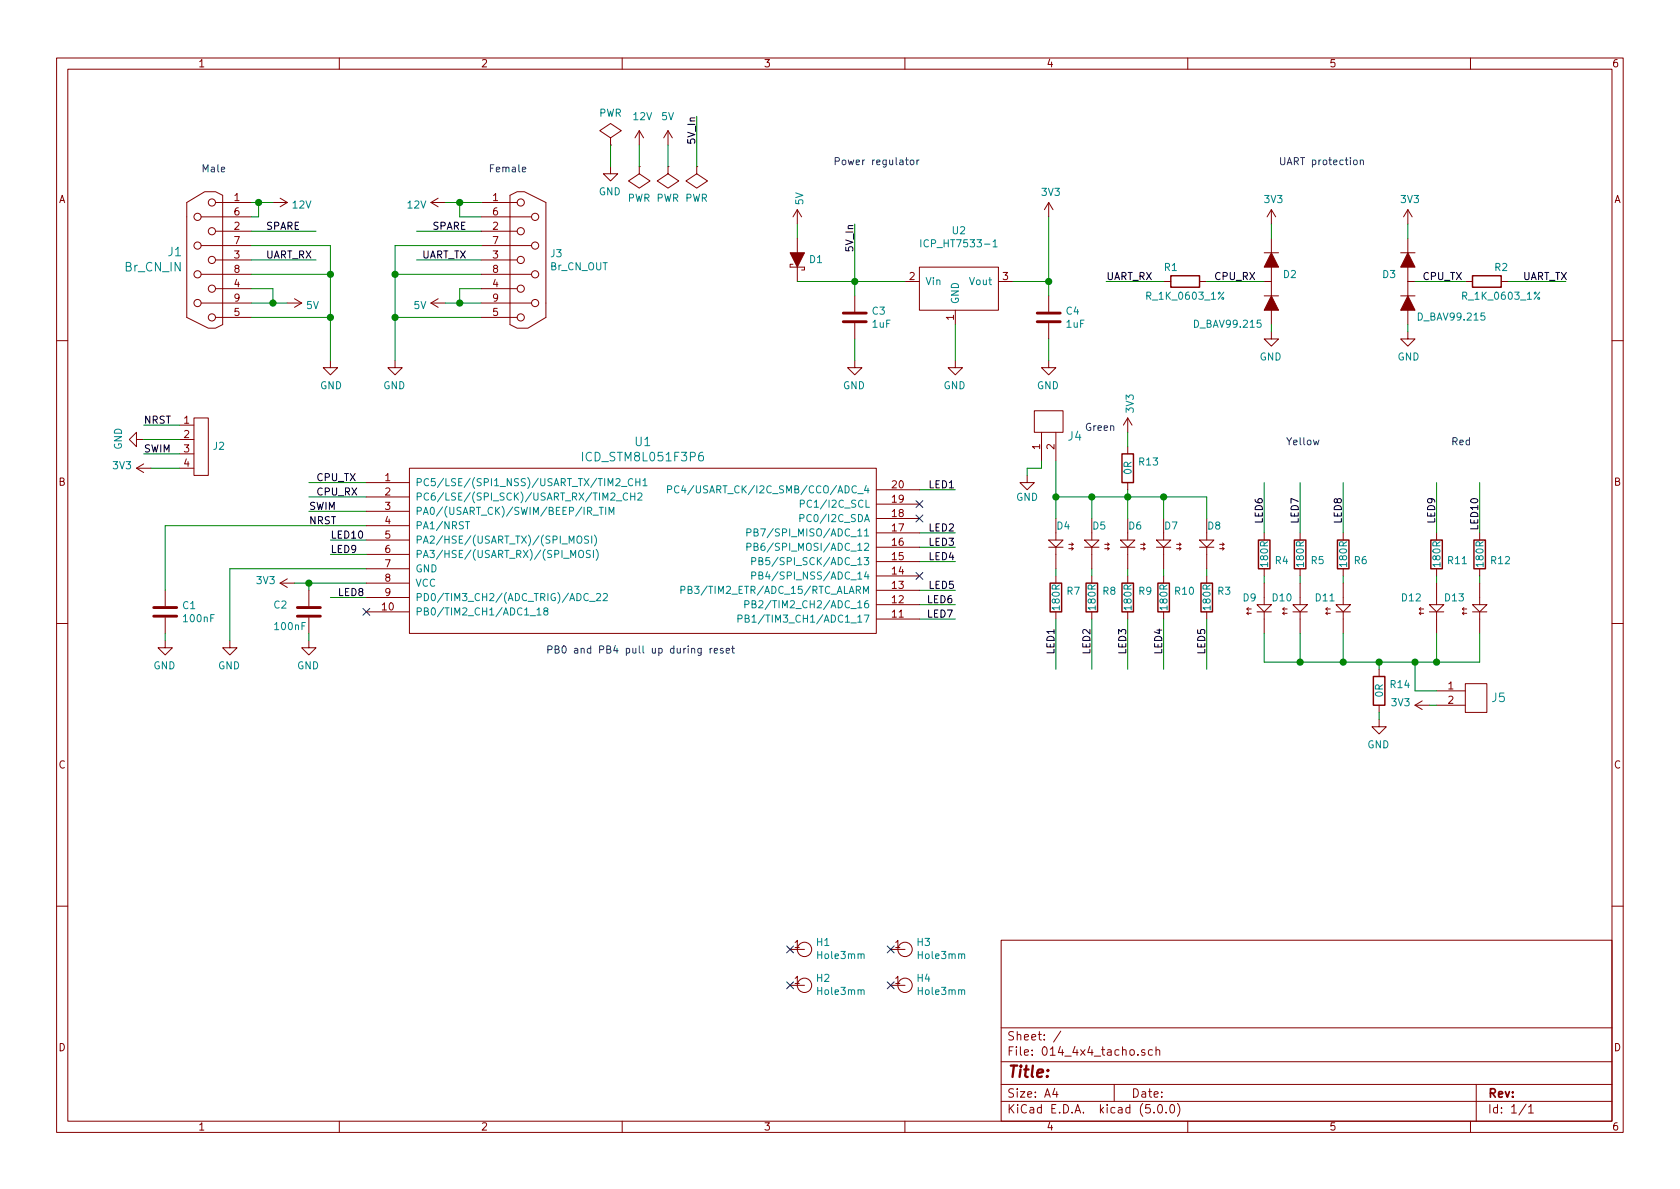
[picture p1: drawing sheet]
<svg xmlns="http://www.w3.org/2000/svg" width="297mm" height="210mm" viewBox="0 0 297 210" stroke-linecap="round" stroke-linejoin="round" font-family="sans-serif">
<g fill="none" stroke="#840000" stroke-width=".18">
<path d="M10 10.3h277v189.9h-277zM12 12.2h273v186.1h-273zM60 10.3v1.9M110 10.3v1.9M160 10.3v1.9M210 10.3v1.9M260 10.3v1.9M33 35.8l3.2-1.9h1.9l1.3 .6v22.9l-1.3 .6h-1.3l-3.8-1.9zM35.6 38.3h8.8M38.1 35.8h6.3M48.3 35.8h2.5M49.5 35l1.3 .8"/>
<path d="M50.8 35.8l-1.3 .8M76.2 35.8h2.5M76.2 35.8l1.3 .8M77.5 35l-1.3 .8M85.1 35.8h6.3M85.1 38.3h8.9M90.2 34.5l1.2-.6h1.3l3.8 1.9v20.3l-3.2 1.9h-1.9l-1.2-.6zM107.9 29.5v1.2h-1.2l1.2 1.3 1.3-1.3h-1.3M107.9 24.4l2-1.3-2-1.3-1.9 1.3 1.9 1.3v1.2M107.9 25.6h.1M113 29.5v1.2l1.9 1.3-1.9 1.3-1.9-1.3 1.9-1.3M113 29.5h.1"/>
<path d="M113 23.1l-.7 1.3M113 23.1v2.5M113 23.1l.8 1.3M118.1 29.5v1.2l1.9 1.3-1.9 1.3-1.9-1.3 1.9-1.3M118.1 29.5h.1M118.1 23.1l-.8 1.3M118.1 23.1v2.5M118.1 23.1l.8 1.3M123.2 29.5v1.2l1.9 1.3-1.9 1.3-1.9-1.3 1.9-1.3M123.2 29.5h.1M141 37.1l-.8 1.2M141 37.1v2.5"/>
<path d="M141 37.1l.7 1.2M185.4 35.8l-.7 1.3M185.4 35.8v2.5M185.4 35.8l.8 1.3M224.8 37.1v2.5M224.8 37.1l-.8 1.2M224.8 37.1l.8 1.2M248.9 37.1v2.5M248.9 37.1l-.7 1.2M248.9 37.1l.8 1.2M35.6 43.4h8.8M35.6 48.5h8.8"/>
<path d="M35.6 53.6h8.8M38.1 40.9h6.3M38.1 46h6.3M38.1 51h6.3M38.1 56.1h6.3M50.8 53.6h2.5M52.1 52.8l1.2 .8M53.3 53.6l-1.2 .8M76.2 53.6h2.5M76.2 53.6l1.3 .8M77.5 52.8l-1.3 .8M85.1 40.9h6.3"/>
<path d="M85.1 43.4h8.9M85.1 46h6.3M85.1 48.5h8.9M85.1 51h6.3M85.1 53.6h8.9M85.1 56.1h6.3M140.2 46.7h-.5v.5h2.5v.5h-.5M141 42.2v2.5M141 47.2v2.6M151.1 52.3v2.8M151.1 57.1v2.8M160 49.8h2.6"/>
<path d="M162.6 47.2h13.9v7.7h-13.9zM168.9 54.9v2.5M176.5 49.8h2.6M185.4 52.3v2.8M185.4 57.1v2.8M205.7 49.8h1.3M212.1 49.8h1.3M223.5 44.7h2.6M223.5 52.3h2.6M223.5 49.8h1.3M224.8 58.7v1.2h-1.3l1.3 1.3 1.3-1.3h-1.3M224.8 42.2v2.5"/>
<path d="M224.8 47.2v5.1M224.8 54.9v2.5M247.6 44.7h2.6M247.6 52.3h2.6M248.9 58.7v1.2h1.3l-1.3 1.3-1.3-1.3h1.3M248.9 49.8h1.3M248.9 42.2v2.5M248.9 47.2v5.1M248.9 54.9v2.5M259.1 49.8h1.2M265.4 49.8h1.3M10 60.2h2"/>
<path d="M24.1 77.7v1.3l-1.2-1.3 1.2-1.3v1.3h1.3M31.7 75.2h2.6M31.7 77.7h2.6M34.3 73.9h2.5v10.2h-2.5zM58.4 63.7v1.3h1.3l-1.3 1.3-1.3-1.3h1.3M69.8 63.7v1.3h-1.2l1.2 1.3 1.3-1.3h-1.3M151.1 63.7v1.3h-1.2l1.2 1.3 1.3-1.3h-1.3M168.9 63.7v1.3h-1.3l1.3 1.3 1.3-1.3h-1.3M182.9 72.6h5.1v3.8h-5.1zM184.1 76.4v5.1M185.4 63.7v1.3h-1.3l1.3 1.3 1.3-1.3h-1.3M186.7 76.4v5.1"/>
<path d="M199.4 73.9l-.8 1.3M199.4 73.9v2.5M199.4 79v1.3M199.4 73.9l.8 1.3M285 60.2h2M24.1 82.8l1.3 .8M24.1 82.8h2.6M25.4 82l-1.3 .8M31.7 82.8h2.6M31.7 80.3h2.6M64.8 85.3h7.6M64.8 87.9h7.6"/>
<path d="M64.8 90.4h7.6M64.8 93h7.6M64.8 95.5h7.6M64.8 98h7.6M72.4 82.8h82.5v29.2h-82.5zM154.9 96.8h7.7M154.9 99.3h7.7M154.9 94.2h7.7M154.9 91.7h7.7M154.9 89.1h7.7M154.9 86.6h7.7M181.6 84.1v1.2h-1.3l1.3 1.3 1.3-1.3h-1.3"/>
<path d="M185.4 95.5h2.6l-1.3 1.3zM185.4 96.8h2.6M186.7 91.7v3.8M186.7 96.8v3.8M189 97h.7M189 96.3h.7M189.5 96.8l.2 .2M189.5 96l.2 .3M189.7 97l-.2 .3M189.7 96.3l-.2 .2M191.8 95.5h2.5l-1.3 1.3zM191.8 96.8h2.5"/>
<path d="M193 91.7v3.8M193 96.8v3.8M195.3 97h.8M195.3 96.3h.8M195.8 96.8l.3 .2M195.8 96l.3 .3M196.1 97l-.3 .3M196.1 96.3l-.3 .2M198.1 95.5h2.6l-1.3 1.3zM198.1 96.8h2.6M199.4 85.3v1.3M199.4 91.7v3.8"/>
<path d="M199.4 96.8v3.8M201.7 97h.7M201.7 96.3h.7M202.2 96.8l.2 .2M202.2 96l.2 .3M202.4 97l-.2 .3M202.4 96.3l-.2 .2M204.5 95.5h2.5l-1.3 1.3zM204.5 96.8h2.5M205.7 91.7v3.8M205.7 96.8v3.8M208 97h.8"/>
<path d="M208 96.3h.8M208.5 96.8l.3 .2M208.5 96l.3 .3M208.8 97l-.3 .3M208.8 96.3l-.3 .2M212.1 95.5h2.5l-1.2 1.3zM212.1 96.8h2.5M213.4 91.7v3.8M213.4 96.8v3.8M215.6 97h.8M215.6 96.3h.8M216.2 96.8l.2 .2"/>
<path d="M216.2 96l.2 .3M216.4 97l-.2 .3M216.4 96.3l-.2 .2M223.5 94.2v1.3M229.9 94.2v1.3M237.5 94.2v1.3M254 94.2v1.3M261.6 94.2v1.3M10 110.3h2M29.2 113.3v1.2h-1.3l1.3 1.3 1.3-1.3h-1.3M29.2 104.4v2.8M29.2 109.2v2.8"/>
<path d="M40.6 113.3v1.2h-1.2l1.2 1.3 1.3-1.3h-1.3M49.5 103.1l1.3 .8M49.5 103.1h2.6M50.8 102.4l-1.3 .7M54.6 113.3v1.2h-1.3l1.3 1.3 1.3-1.3h-1.3M54.6 104.4v2.8M54.6 109.2v2.8M64.8 103.1h7.6M64.8 108.2h7.6M64.8 100.6h7.6M64.8 105.7h7.6M154.9 109.5h7.7"/>
<path d="M154.9 106.9h7.7M154.9 104.4h7.7M154.9 101.8h7.7M186.7 101.8v1.3M186.7 108.2v1.3M193 101.8v1.3M193 108.2v1.3M199.4 101.8v1.3M199.4 108.2v1.3M205.7 101.8v1.3M205.7 108.2v1.3M213.4 101.8v1.3"/>
<path d="M213.4 108.2v1.3M220.5 108.5h.7M220.5 107.7h.7M220.5 108.5l.2 .2M220.5 107.7l.2 .2M220.7 108.2l-.2 .3M220.7 107.4l-.2 .3M222.2 106.9h2.6l-1.3 1.3zM222.2 108.2h2.6M223.5 100.6v1.2M223.5 103.1v3.8M223.5 108.2v3.8"/>
<path d="M226.8 108.5h.8M226.8 107.7h.8M226.8 108.5l.3 .2M226.8 107.7l.3 .2M227.1 108.2l-.3 .3M227.1 107.4l-.3 .3M228.6 106.9h2.5l-1.2 1.3zM228.6 108.2h2.5M229.9 100.6v1.2M229.9 103.1v3.8M229.9 108.2v3.8M234.4 108.5h.8"/>
<path d="M234.4 107.7h.8M234.4 108.5l.3 .2M234.4 107.7l.3 .2M234.7 108.2l-.3 .3M234.7 107.4l-.3 .3M236.2 106.9h2.6l-1.3 1.3zM236.2 108.2h2.6M237.5 100.6v1.2M237.5 103.1v3.8M237.5 108.2v3.8M243.8 118.4v1.2M251 108.5h.7"/>
<path d="M251 107.7h.7M251 108.5l.2 .2M251 107.7l.2 .2M251.2 108.2l-.2 .3M251.2 107.4l-.2 .3M252.7 106.9h2.6l-1.3 1.3zM252.7 108.2h2.6M254 100.6v1.2M254 103.1v3.8M254 108.2v3.8M258.6 108.5h.7M258.6 107.7h.7"/>
<path d="M258.6 108.5l.2 .2M258.6 107.7l.2 .2M258.8 108.2l-.2 .3M258.8 107.4l-.2 .3M260.3 106.9h2.6l-1.3 1.3zM260.3 108.2h2.6M261.6 100.6v1.2M261.6 103.1v3.8M261.6 108.2v3.8M285 110.3h2M243.8 127.2v1.3h-1.2l1.2 1.3 1.3-1.3h-1.3M243.8 124.7v1.3"/>
<path d="M250.2 124.7h2.5M250.2 124.7l1.3 .8M251.5 123.9l-1.3 .8M254 122.2h5.1M254 124.7h5.1M259.1 120.9h3.8v5.1h-3.8zM10 160.2h2M139.7 167.9h2.5M139.7 174.2h2.5M157.5 167.9h2.5M157.5 174.2h2.5M177 166.3h108v32h-108z"/>
<path d="M285 160.2h2M60 198.3v1.9M110 198.3v1.9M160 198.3v1.9M177 194.8h108M177 191.8h108M177 187.8h108M177 181.8h108M186.5 192.5l-.4 1h1M186.8 193v1M187.6 182.3l-1.3 2M197 191.8v3"/>
<path d="M201.2 186.5v.1M202.4 185.7a.37 .37 0 0 0-.6 .1l.1 .2 .5 .2 .1 .1-.2 .3-.5-.1M203.8 185.7l-.5-.1-.3 .3 .2 .6h.6M204 196.7v.1M204.4 185.7h.1a.37 .37 0 0 1 .6 .1v.8M204.4 185.1v1.5M204.8 195.5l.4-.2a.94 .94 0 0 1 0 1.5 .79 .79 0 0 1-.4-1.3zM206.2 196.7v.1M207 195.4l.3-.1a.94 .94 0 0 1 0 1.5 .82 .82 0 0 1-.3-1.4zM208.2 195.1a1.71 1.71 0 0 1 0 2.3M210 198.3v1.9M260 198.3v1.9"/>
<path d="M261 191.8v6.5M269.8 195.2l-1.2 2M270.3 195.8l.4-.5v1.5M270.3 196.8h.8"/>
<circle cx="34.9" cy="38.3" r=".63"/>
<circle cx="37.5" cy="35.8" r=".63"/>
<circle cx="92.1" cy="35.8" r=".63"/>
<circle cx="94.6" cy="38.3" r=".63"/>
<circle cx="34.9" cy="53.6" r=".63"/>
<circle cx="34.9" cy="43.4" r=".63"/>
<circle cx="34.9" cy="48.5" r=".63"/>
<circle cx="37.5" cy="56.1" r=".63"/>
<circle cx="37.5" cy="51" r=".63"/>
<circle cx="37.5" cy="46" r=".63"/>
<circle cx="37.5" cy="40.9" r=".63"/>
<circle cx="92.1" cy="46" r=".63"/>
<circle cx="92.1" cy="56.1" r=".63"/>
<circle cx="92.1" cy="40.9" r=".63"/>
<circle cx="92.1" cy="51" r=".63"/>
<circle cx="94.6" cy="53.6" r=".63"/>
<circle cx="94.6" cy="43.4" r=".63"/>
<circle cx="94.6" cy="48.5" r=".63"/>
<circle cx="142.2" cy="174.2" r="1.27"/>
<circle cx="142.2" cy="167.9" r="1.27"/>
<circle cx="160" cy="174.2" r="1.27"/>
<circle cx="160" cy="167.9" r="1.27"/>
</g>
<g fill="none" stroke="#0000c2" stroke-width=".18">
<path d="M92.4 30l.6-.1-.1-.3h-.4l-.1 .1v.6h.5M160.1 28.3h.5M160.3 27.9v1.1l.3 .1M161 28.4l.2-.1 .3 .1 .1 .5-.1 .2h-.3l-.2-.1zM162.1 28.3v.8M162.5 28.3l-.4 .2M239.4 28.3h.3l.3 .2-.1 .6h-.4l-.1-.1zM240.5 28.4l.2-.1h.3l.1 .8M240.5 28.3v.8M232.2 77.8l.3 .9 .2-.7 .3 .7 .2-.9M124 114.6l-.1 1.2-.2 .1-.3-.1M124 114.7l-.4-.1-.2 .3 .1 .5h.5"/>
<path d="M125.6 114.6v.9M125.9 114.6l-.3 .3M126.3 115.1l.6-.1-.1-.3-.3-.1-.2 .2v.6h.5M127.8 114.7l-.2-.1-.2 .2v.2l.4 .1v.3h-.4M128.4 115.1l.6-.1-.1-.3-.3-.1-.2 .2v.6h.5M129.4 114.6h.4M129.5 114.2v1.1l.3 .2"/>
</g>
<g fill="none" stroke="#008400" stroke-width=".18">
<path d="M44.4 35.8h3.9M45.7 35.8v2.5h-1.3M78.7 35.8h6.4M81.3 35.8v2.5h3.8M107.9 25.6v3.9M113 25.6v3.9M118.1 25.6v3.9M123.2 20.6v8.9M141 39.6v2.6M151.1 39.6v12.7M185.4 38.3v14M224.8 39.6v2.6"/>
<path d="M248.9 39.6v2.6M44.4 53.6h6.4M44.4 51h3.9v2.6M44.4 40.9h11.5M44.4 43.4h14v20.3M44.4 48.5h14M44.4 46h11.5M44.4 56.1h14M69.8 48.5h15.3M69.8 56.1h15.3M73.7 40.9h11.4M73.7 46h11.4"/>
<path d="M78.7 53.6h6.4M85.1 51h-3.8v2.6M85.1 43.4h-15.3v20.3M141 49.8h19M151.1 59.9v3.8M168.9 57.4v6.3M179.1 49.8h6.3M185.4 59.9v3.8M195.6 49.8h10.1M213.4 49.8h10.1M224.8 57.4v1.3M248.9 57.4v1.3"/>
<path d="M250.2 49.8h8.9M266.7 49.8h10.2M25.4 75.2h6.3M25.4 77.7h6.3M199.4 76.4v2.6M25.4 80.3h6.3M26.7 82.8h5M54.6 85.3h10.2M54.6 87.9h10.2M54.6 90.4h10.2M58.4 95.5h6.4M58.4 98h6.4"/>
<path d="M64.8 93h-35.6v11.4M162.6 94.2h6.3M162.6 86.6h6.3M162.6 96.8h6.3M162.6 99.3h6.3M184.1 81.5v1.3h-2.5v1.3M186.7 87.9h26.7v3.8M186.7 81.5v10.2M193 87.9v3.8M199.4 86.6v5.1M205.7 87.9v3.8M223.5 85.3v8.9"/>
<path d="M229.9 85.3v8.9M237.5 85.3v8.9M254 85.3v8.9M261.6 85.3v8.9M29.2 112v1.3M52.1 103.1h12.7M54.6 103.1v1.3M54.6 112v1.3M58.4 105.7h6.4M64.8 100.6h-24.2v12.7M162.6 104.4h6.3M162.6 106.9h6.3"/>
<path d="M162.6 109.5h6.3M186.7 100.6v1.2M186.7 109.5v8.9M193 100.6v1.2M193 109.5v8.9M199.4 100.6v1.2M199.4 109.5v8.9M205.7 100.6v1.2M205.7 109.5v8.9M213.4 100.6v1.2M213.4 109.5v8.9M223.5 101.8v1.3"/>
<path d="M223.5 112v5.1h38.1v-5.1M229.9 101.8v1.3M229.9 112v5.1M237.5 101.8v1.3M237.5 112v5.1M243.8 117.1v1.3M250.2 117.1v5.1h3.8M254 101.8v1.3M254 112v5.1M261.6 101.8v1.3M243.8 126v1.2M252.7 124.7h1.3"/>
</g>
<g fill="#008400" stroke="#008400" stroke-width=".25">
<circle cx="48.3" cy="53.6" r=".51"/>
<circle cx="45.7" cy="35.8" r=".51"/>
<circle cx="58.4" cy="48.5" r=".51"/>
<circle cx="58.4" cy="56.1" r=".51"/>
<circle cx="81.3" cy="53.6" r=".51"/>
<circle cx="81.3" cy="35.8" r=".51"/>
<circle cx="69.9" cy="48.5" r=".51"/>
<circle cx="69.9" cy="56.1" r=".51"/>
<circle cx="54.6" cy="103.1" r=".51"/>
<circle cx="185.4" cy="49.8" r=".51"/>
<circle cx="151.1" cy="49.8" r=".51"/>
<circle cx="254" cy="117.1" r=".51"/>
<circle cx="237.5" cy="117.1" r=".51"/>
<circle cx="229.9" cy="117.1" r=".51"/>
<circle cx="243.8" cy="117.1" r=".51"/>
<circle cx="193" cy="87.9" r=".51"/>
<circle cx="199.4" cy="87.9" r=".51"/>
<circle cx="205.7" cy="87.9" r=".51"/>
<circle cx="250.2" cy="117.1" r=".51"/>
<circle cx="186.7" cy="87.9" r=".51"/>
</g>
<g fill="#840000" stroke="#840000" stroke-width=".18">
<path d="M224.8 44.7l1.3 2.5h-2.6z"/>
<path d="M224.8 52.3l1.3 2.6h-2.6z"/>
<path d="M248.9 44.7l1.3 2.5h-2.6z"/>
<path d="M248.9 52.3l1.3 2.6h-2.6z"/>
<path d="M139.7 44.7h2.5l-1.2 2.5z"/>
</g>
<g fill="none" stroke="#840000" stroke-width=".25">
<path d="M207 48.8h5.1v2h-5.1zM260.3 48.8h5.1v2h-5.1zM198.4 80.3h2v5h-2zM222.5 95.5h2v5.1h-2zM228.9 95.5h2v5.1h-2zM236.5 95.5h2v5.1h-2zM253 95.5h2v5.1h-2zM260.6 95.5h2v5.1h-2zM185.7 103.1h2v5.1h-2zM192 103.1h2.1v5.1h-2.1zM198.4 103.1h2v5.1h-2zM204.7 103.1h2.1v5.1h-2.1z"/>
<path d="M212.3 103.1h2.1v5.1h-2.1zM242.8 119.6h2.1v5.1h-2.1z"/>
</g>
<path d="M149.1 56.9h4.1M149.1 55.4h4.1M183.4 56.9h4.1M183.4 55.4h4.1M27.2 109h4M27.2 107.4h4M52.6 109h4M52.6 107.4h4" fill="none" stroke="#840000" stroke-width=".51"/>
<g fill="none" stroke="#008484" stroke-width=".18">
<path d="M162.8 42.4v1.3M175.6 42.7l.3-.3v1.3M175.6 43.7h.7M82.3 92.2h.7M82.7 92.2v1.3M102.1 95l.2-.2a.45 .45 0 0 1 .6 .4v.4l-.2 .4h-.5a1 1 0 0 1-.1-1zM102.5 97.4l.1-.1a.47 .47 0 0 1 .6 .5l-.1 .6-.2 .2-.4-.1a.93 .93 0 0 1 0-1.1zM104.1 94.9l-.5-.1-.2 .1 .1 .4 .5 .2 .1 .3-.3 .3-.4-.1M104.4 97.4l-.5-.1-.2 .2 .1 .4 .5 .2 .1 .3-.3 .2-.4-.1M104.6 94.8v1.3M104.9 91.1h.9M104.9 97.3v1.3"/>
<path d="M105.1 94.6a1.47 1.47 0 0 1 0 1.9M105.4 97.1a1.47 1.47 0 0 1 0 2M105.9 89.7h.8M106.3 89.7v1.3M107.1 89.7v1.3M107.7 91v-1.3l.4 .9 .4-.9v1.3M109 88.6h.9M109.9 86h.9M111 87.3a.6 .6 0 0 0-.9 .4 .6 .6 0 0 0 .6 .7l.3-.1M111.5 87.2v1.2M111.5 87.8h.7M111.9 84.8a.6 .6 0 0 0-.9 .4 .6 .6 0 0 0 .6 .7l.3-.1"/>
<path d="M112.2 87.2v1.2M112.4 84.6v1.3M112.4 85.2h.7M112.8 87.3l.5-.1 .2 .3-.8 .9h.8M113.1 84.6v1.3M113.7 85l.3-.4v1.3M113.7 85.9h.7M118 86.6l.6-.1 .2-.2-.1-.3-.2-.1h-.5v1.3M120 86a.51 .51 0 0 0-.6 0 .51 .51 0 0 0-.1 .6 .46 .46 0 0 0 .2 .5 .46 .46 0 0 0 .5-.1M120.8 85.8l-.3 .9h.8M132.1 96.7l.6-.1v-.4l-.6-.1v1.2M132.1 94.2l.6-.1v-.5l-.6-.1v1.3"/>
<path d="M132.9 99.3l.7-.1v-.5l-.2-.1h-.5v1.3M133.3 96.7l.6-.1 .1-.2-.1-.2-.6-.1v1.2h.5l.2-.1 .1-.3-.3-.2M133.3 94.1h.6l.1-.2-.1-.3-.6-.1v1.3h.5l.2-.1 .1-.3-.3-.3M134.2 99.2h.5l.1-.2v-.3l-.6-.1v1.3h.5l.1-.2 .1-.3-.3-.2M141.4 91.6l.7-.1v-.4l-.7-.1v1.2M141.5 89.1l.6-.1 .1-.4-.2-.2h-.5v1.3M93.7 108.9h1M94.9 107.8l.4-.3v1.3M94.9 108.8h.8M96.4 108l-.3-.2 .1-.2 .2-.1 .4 .1v.3l-.5 .2-.2 .2v.2l.3 .3 .3-.1 .2-.2-.1-.4-.2-.1M104.2 106.3h1M105.5 105.1l.4-.2 .3 .4-.8 .9h.8"/>
<path d="M106.7 105.1l.5-.2 .2 .4-.1 .2-.7 .7h.8M120.4 104.3h.6l.1-.5-.2-.1h-.5v1.2M121.7 104.3l.5-.1 .1-.2v-.2l-.6-.1v1.2h.4l.2-.1 .1-.3-.3-.2M130.5 109.4l.7-.1v-.4l-.2-.1h-.5v1.2M131.7 106.9l.6-.1 .1-.2v-.3l-.2-.1h-.5v1.3M131.7 109.4l.6-.1 .1-.2v-.2l-.7-.1v1.2h.6l.1-.1 .1-.3-.3-.2M132.9 101.8l.7-.1v-.4l-.2-.2h-.5v1.3M133 106.8h.5l.1-.5-.6-.1v1.3h.5l.2-.2v-.2l-.3-.3M134.2 101.7h.5l.1-.2v-.2l-.6-.2v1.3h.5l.1-.1 .1-.3-.3-.3"/>
</g>
<g fill="none" stroke="#000084" stroke-width=".18">
<path d="M162 88.5l1.2 1.3M162 91.1l1.2 1.2M163.2 88.5l-1.2 1.3M163.2 91.1l-1.2 1.2M64.2 107.6l1.2 1.2M65.4 107.6l-1.2 1.2M162 101.2l1.2 1.3M163.2 101.2l-1.2 1.3M139.1 167.3l1.2 1.2M139.1 173.6l1.2 1.2M140.3 167.3l-1.2 1.2M140.3 173.6l-1.2 1.2"/>
<path d="M156.9 173.6l1.2 1.2M156.9 167.3l1.2 1.2M158.1 173.6l-1.2 1.2M158.1 167.3l-1.2 1.2"/>
</g>
<text font-size="2.8" fill="#840000" x="178" y="190.5">Title:</text>
<g font-size="2.1" fill="#008484">
<text x="29.7" y="45.3">J1</text>
<text x="22.1" y="48">Br_CN_IN</text>
<text x="188.9" y="77.9">J4</text>
<text x="103.5" y="81.6">ICD_STM8L051F3P6</text>
<text x="112.3" y="78.9">U1</text>
<text x="263.8" y="124.1">J5</text>
</g>
<g font-size="2.1" fill="#840000">
<text x="178" y="184">Sheet: /</text>
<text x="178" y="186.7">File: 014_4x4_tacho.sch</text>
<text x="178" y="196.9">KiCad E.D.A. kicad (5.0.0)</text>
<text x="178" y="194.1">Size: A4</text>
<text x="200" y="194.1">Date:</text>
<text x="263" y="194.1">Rev:</text>
<text x="263" y="196.9">Id: 1/1</text>
</g>
<g font-size="1.8" fill="#840000">
<text x="35" y="11.9">1</text>
<text x="85" y="11.9">2</text>
<text x="135" y="11.9">3</text>
<text x="185" y="11.9">4</text>
<text x="235" y="11.9">5</text>
<text x="285" y="11.9">6</text>
<text x="10.4" y="35.9">A</text>
<text x="41.4" y="35.6">1</text>
<text x="87.1" y="35.6">1</text>
<text x="285.4" y="35.9">A</text>
<text x="41.4" y="40.6">2</text>
<text x="41.4" y="38.1">6</text>
<text x="87.1" y="40.6">2</text>
<text x="87.1" y="38.1">6</text>
<text x="41.4" y="45.7">3</text>
<text x="41.4" y="43.2">7</text>
<text x="87.1" y="45.7">3</text>
<text x="87.1" y="43.2">7</text>
<text x="41.4" y="50.8">4</text>
<text x="41.4" y="48.3">8</text>
<text x="41.4" y="53.3">9</text>
<text x="87.1" y="50.8">4</text>
<text x="87.1" y="48.3">8</text>
<text x="87.1" y="53.3">9</text>
<text x="160.8" y="49.5">2</text>
<text x="177.3" y="49.5">3</text>
<text x="41.4" y="55.9">5</text>
<text x="87.1" y="55.9">5</text>
<text x="168.7" y="56.6" transform="rotate(-90 168.7 56.6)">1</text>
<text x="32.5" y="74.9">1</text>
<text x="32.5" y="77.5">2</text>
<text x="32.5" y="80">3</text>
<text x="32.5" y="82.5">4</text>
<text x="183.9" y="79.5" transform="rotate(-90 183.9 79.5)">1</text>
<text x="186.4" y="79.5" transform="rotate(-90 186.4 79.5)">2</text>
<text x="10.4" y="85.9">B</text>
<text x="68.1" y="85.1">1</text>
<text x="68.1" y="87.6">2</text>
<text x="157.8" y="88.9">19</text>
<text x="157.8" y="86.4">20</text>
<text x="285.4" y="85.9">B</text>
<text x="68.1" y="90.2">3</text>
<text x="68.1" y="92.7">4</text>
<text x="68.1" y="95.2">5</text>
<text x="157.8" y="94">17</text>
<text x="157.8" y="91.4">18</text>
<text x="68.1" y="97.8">6</text>
<text x="68.1" y="100.3">7</text>
<text x="157.8" y="101.6">14</text>
<text x="157.8" y="99.1">15</text>
<text x="157.8" y="96.5">16</text>
<text x="67.6" y="107.9">10</text>
<text x="68.1" y="102.9">8</text>
<text x="68.1" y="105.4">9</text>
<text x="157.8" y="106.7">12</text>
<text x="157.8" y="104.1">13</text>
<text x="157.8" y="109.2">11</text>
<text x="256.1" y="121.9">1</text>
<text x="256.1" y="124.5">2</text>
<text x="10.4" y="135.9">C</text>
<text x="285.4" y="135.9">C</text>
<text x="140.5" y="167.6">1</text>
<text x="158.3" y="167.6">1</text>
<text x="140.5" y="174">1</text>
<text x="158.3" y="174">1</text>
<text x="10.4" y="185.9">D</text>
<text x="285.4" y="185.9">D</text>
<text x="35" y="199.9">1</text>
<text x="85" y="199.9">2</text>
<text x="135" y="199.9">3</text>
<text x="185" y="199.9">4</text>
<text x="235" y="199.9">5</text>
<text x="285" y="199.9">6</text>
</g>
<g font-size="1.8" fill="#008484">
<text x="105.9" y="20.6">PWR</text>
<text x="112" y="21.3">12V</text>
<text x="117" y="21.3">5V</text>
<text x="105.9" y="34.5">GND</text>
<text x="110.9" y="35.7">PWR PWR PWR</text>
<text x="184.2" y="34.6">3V3</text>
<text x="223.6" y="35.9">3V3</text>
<text x="247.7" y="35.9">3V3</text>
<text x="51.8" y="36.9">12V</text>
<text x="72.1" y="36.9">12V</text>
<text x="142" y="36.2" transform="rotate(-90 142 36.2)">5V</text>
<text x="168.4" y="41.4">U2</text>
<text x="97.3" y="47.8">Br_CN_OUT</text>
<text x="97.4" y="45.5">J3</text>
<text x="143.2" y="46.5">D1</text>
<text x="163.7" y="43.7">ICP_HT7533-1</text>
<text x="205.9" y="47.9">R1</text>
<text x="264.3" y="47.9">R2</text>
<text x="163.6" y="50.4">Vin</text>
<text x="169.5" y="53.8" transform="rotate(-90 169.5 53.8)">GND</text>
<text x="171.6" y="50.4">Vout</text>
<text x="203.1" y="53">R_1K_0603_1%</text>
<text x="226.9" y="49.2">D2</text>
<text x="244.5" y="49.2">D3</text>
<text x="258.9" y="53">R_1K_0603_1%</text>
<text x="54.2" y="54.7">5V</text>
<text x="73.2" y="54.7">5V</text>
<text x="154.3" y="55.6">C3</text>
<text x="154.3" y="58">1uF</text>
<text x="188.5" y="55.6">C4</text>
<text x="188.6" y="58">1uF</text>
<text x="211.4" y="58">D_BAV99.215</text>
<text x="251" y="56.7">D_BAV99.215</text>
<text x="222.7" y="63.7">GND</text>
<text x="247.1" y="63.7">GND</text>
<text x="56.6" y="68.8">GND</text>
<text x="67.8" y="68.8">GND</text>
<text x="149" y="68.8">GND</text>
<text x="166.8" y="68.8">GND</text>
<text x="183.3" y="68.8">GND</text>
<text x="200.5" y="72.9" transform="rotate(-90 200.5 72.9)">3V3</text>
<text x="20" y="83">3V3</text>
<text x="21.6" y="79.5" transform="rotate(-90 21.6 79.5)">GND</text>
<text x="37.7" y="79.5">J2</text>
<text x="200.1" y="83.9" transform="rotate(-90 200.1 83.9)">0R</text>
<text x="201.4" y="82.3">R13</text>
<text x="73.4" y="86">PC5/LSE/(SPI1_NSS)/USART_TX/TIM2_CH1</text>
<text x="73.4" y="88.5">PC6/LSE/(SPI_SCK)/USART_RX/TIM2_CH2</text>
<text x="121.5" y="87.2">PC4/USART_CK/I2C_SMB/CCO/ADC_4</text>
<text x="142.7" y="89.8">PC1/I2C_SCL</text>
<text x="179.7" y="88.6">GND</text>
<text x="73.4" y="91.1">PA0/(USART_CK)/SWIM/BEEP/IR_TIM</text>
<text x="73.4" y="93.6">PA1/NRST</text>
<text x="134.4" y="94.9">PB7/SPI_MISO/ADC_11</text>
<text x="142.5" y="92.3">PC0/I2C_SDA</text>
<text x="186.9" y="93.6">D4</text>
<text x="193.2" y="93.6">D5</text>
<text x="199.6" y="93.6">D6</text>
<text x="205.9" y="93.6">D7</text>
<text x="213.6" y="93.6">D8</text>
<text x="73.4" y="96.1">PA2/HSE/(USART_TX)/(SPI_MOSI)</text>
<text x="73.4" y="98.7">PA3/HSE/(USART_RX)/(SPI_MOSI)</text>
<text x="73.4" y="101.2">GND</text>
<text x="134.4" y="97.4">PB6/SPI_MOSI/ADC_12</text>
<text x="135.2" y="99.9">PB5/SPI_SCK/ADC_13</text>
<text x="224.2" y="100.1" transform="rotate(-90 224.2 100.1)">180R</text>
<text x="225.5" y="99.8">R4</text>
<text x="230.6" y="100.1" transform="rotate(-90 230.6 100.1)">180R</text>
<text x="231.9" y="99.8">R5</text>
<text x="238.2" y="100.1" transform="rotate(-90 238.2 100.1)">180R</text>
<text x="239.5" y="99.8">R6</text>
<text x="254.7" y="100.1" transform="rotate(-90 254.7 100.1)">180R</text>
<text x="256.1" y="99.8">R11</text>
<text x="262.3" y="100.1" transform="rotate(-90 262.3 100.1)">180R</text>
<text x="263.7" y="99.8">R12</text>
<text x="32.3" y="107.7">C1</text>
<text x="45.4" y="103.3">3V3</text>
<text x="48.5" y="107.6">C2</text>
<text x="73.4" y="103.8">VCC</text>
<text x="73.4" y="106.3">PD0/TIM3_CH2/(ADC_TRIG)/ADC_22</text>
<text x="122.7" y="105">PB3/TIM2_ETR/ADC_15/RTC_ALARM</text>
<text x="134.2" y="107.6">PB2/TIM2_CH2/ADC_16</text>
<text x="135.3" y="102.5">PB4/SPI_NSS/ADC_14</text>
<text x="187.4" y="107.8" transform="rotate(-90 187.4 107.8)">180R</text>
<text x="188.7" y="105.2">R7</text>
<text x="193.7" y="107.8" transform="rotate(-90 193.7 107.8)">180R</text>
<text x="195" y="105.2">R8</text>
<text x="200.1" y="107.8" transform="rotate(-90 200.1 107.8)">180R</text>
<text x="201.4" y="105.2">R9</text>
<text x="206.4" y="107.8" transform="rotate(-90 206.4 107.8)">180R</text>
<text x="207.8" y="105.2">R10</text>
<text x="214" y="107.8" transform="rotate(-90 214 107.8)">180R</text>
<text x="215.3" y="105.2">R3</text>
<text x="219.8" y="106.3">D9</text>
<text x="225" y="106.3">D10</text>
<text x="232.7" y="106.3">D11</text>
<text x="247.9" y="106.3">D12</text>
<text x="255.5" y="106.3">D13</text>
<text x="32.6" y="110">100nF</text>
<text x="48.7" y="111.4">100nF</text>
<text x="73.4" y="108.8">PB0/TIM2_CH1/ADC1_18</text>
<text x="133.2" y="110.1">PB1/TIM3_CH1/ADC1_17</text>
<text x="27.1" y="118.4">GND</text>
<text x="38.6" y="118.4">GND</text>
<text x="52.5" y="118.4">GND</text>
<text x="244.5" y="123.2" transform="rotate(-90 244.5 123.2)">0R</text>
<text x="245.9" y="121.7">R14</text>
<text x="246.1" y="124.9">3V3</text>
<text x="241.8" y="132.3">GND</text>
<text x="144.4" y="167.3">H1</text>
<text x="162.2" y="167.3">H3</text>
<text x="144.4" y="173.6">H2</text>
<text x="144.7" y="169.6">Hole3mm</text>
<text x="162.2" y="173.6">H4</text>
<text x="162.5" y="169.6">Hole3mm</text>
<text x="144.7" y="175.9">Hole3mm</text>
<text x="162.5" y="175.9">Hole3mm</text>
</g>
<g font-size="1.8">
<text x="122.9" y="25.6" transform="rotate(-90 122.9 25.6)">5V_In</text>
<text x="47" y="40.6">SPARE</text>
<text x="76.5" y="40.6">SPARE</text>
<text x="47" y="45.7">UART_RX</text>
<text x="74.4" y="45.7">UART_TX</text>
<text x="150.9" y="44.7" transform="rotate(-90 150.9 44.7)">5V_In</text>
<text x="195.6" y="49.5">UART_RX</text>
<text x="214.6" y="49.5">CPU_RX</text>
<text x="251.5" y="49.5">CPU_TX</text>
<text x="269.2" y="49.5">UART_TX</text>
<text x="25.4" y="74.9">NRST</text>
<text x="25.4" y="80">SWIM</text>
<text x="55.9" y="85.1">CPU_TX</text>
<text x="55.9" y="87.6">CPU_RX</text>
<text x="164.4" y="86.4">LED1</text>
<text x="54.6" y="90.2">SWIM</text>
<text x="54.6" y="92.7">NRST</text>
<text x="58.4" y="95.2">LED10</text>
<text x="164.4" y="94">LED2</text>
<text x="223.3" y="92.4" transform="rotate(-90 223.3 92.4)">LED6</text>
<text x="229.6" y="92.4" transform="rotate(-90 229.6 92.4)">LED7</text>
<text x="237.2" y="92.4" transform="rotate(-90 237.2 92.4)">LED8</text>
<text x="253.7" y="92.4" transform="rotate(-90 253.7 92.4)">LED9</text>
<text x="261.4" y="93.4" transform="rotate(-90 261.4 93.4)">LED10</text>
<text x="58.4" y="97.8">LED9</text>
<text x="164.4" y="99.1">LED4</text>
<text x="164.4" y="96.5">LED3</text>
<text x="59.7" y="105.4">LED8</text>
<text x="163.8" y="106.7">LED6</text>
<text x="164.4" y="104.1">LED5</text>
<text x="163.8" y="109.2">LED7</text>
<text x="186.4" y="115.8" transform="rotate(-90 186.4 115.8)">LED1</text>
<text x="192.8" y="115.8" transform="rotate(-90 192.8 115.8)">LED2</text>
<text x="199.1" y="115.8" transform="rotate(-90 199.1 115.8)">LED3</text>
<text x="205.5" y="115.8" transform="rotate(-90 205.5 115.8)">LED4</text>
<text x="213.1" y="115.8" transform="rotate(-90 213.1 115.8)">LED5</text>
</g>
<g font-size="1.8" fill="#0000c2">
<text x="147.3" y="29.2">Power regulator</text>
<text x="226.1" y="29.2">UART protection</text>
<text x="35.6" y="30.5">Male</text>
<text x="86.4" y="30.5">Female</text>
<text x="191.8" y="76.2">Green</text>
<text x="227.3" y="78.7">Yellow</text>
<text x="256.5" y="78.7">Red</text>
<text x="96.5" y="115.6">PB0 and PB4 pull up during reset</text>
</g>
</svg>
